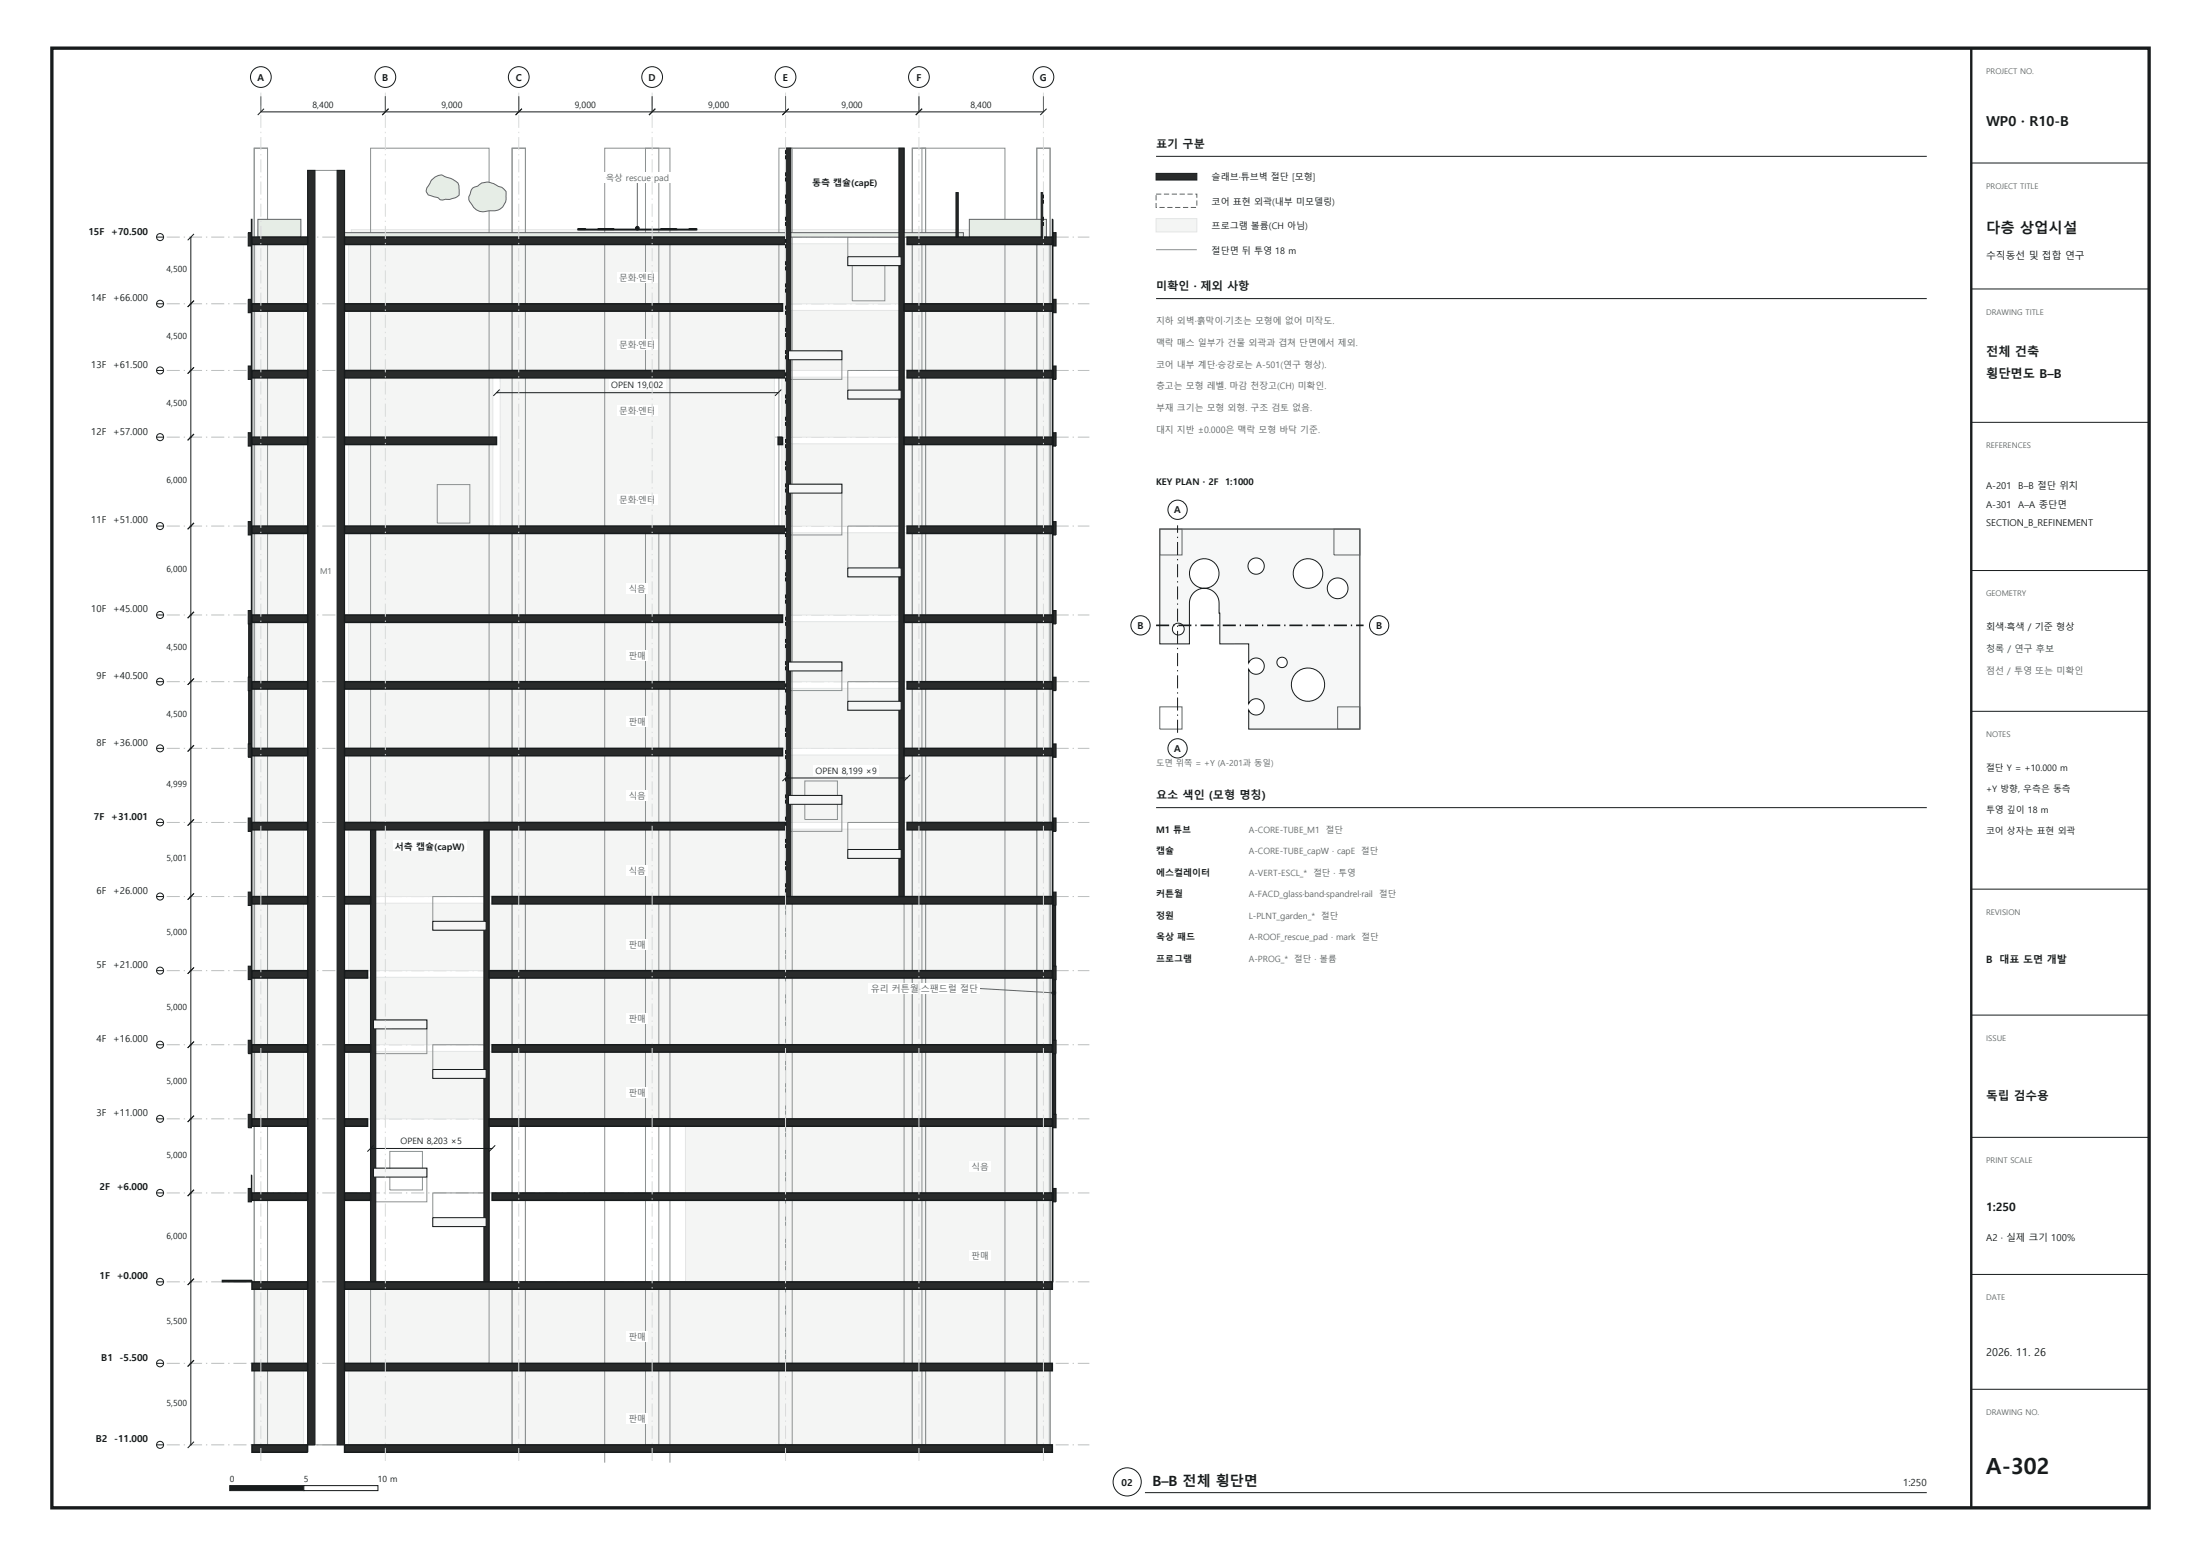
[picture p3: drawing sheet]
<svg xmlns="http://www.w3.org/2000/svg" width="594mm" height="420mm" viewBox="0 0 594 420" stroke-linecap="round" stroke-linejoin="round" font-family="sans-serif">
<path d="M14 13h566v394h-566z" fill="none" stroke="#171b1c" stroke-width=".9" stroke-linecap="butt"/>
<path d="M532 13v394" fill="none" stroke="#171b1c" stroke-width=".64" stroke-linecap="butt"/>
<g fill="none" stroke="#171b1c" stroke-width=".27">
<path d="M532 44h48M42.3 64h1.8M532 78h48M42.3 100h1.8M42.3 82h1.8M42.3 118h1.8M532 114h48M42.3 142h1.8M532 154h48M42.3 166h1.8M42.3 184h1.8M532 192h48"/>
<path d="M42.3 202h1.8M42.3 222h1.8M532 240h48M42.3 242h1.8M42.3 262h1.8M532 274h48M42.3 282h1.8M42.3 302h1.8M532 307h48M42.3 322h1.8M42.3 346h1.8M532 344h48"/>
<path d="M42.3 368h1.8M51.5 368v22M52.4 367.1l-1.8 1.7M532 375h48M42.3 390h1.8M52.4 389.1l-1.8 1.7"/>
<circle cx="43.2" cy="64" r=".95"/>
<circle cx="43.2" cy="82" r=".95"/>
<circle cx="43.2" cy="100" r=".95"/>
<circle cx="43.2" cy="118" r=".95"/>
<circle cx="43.2" cy="142" r=".95"/>
<circle cx="43.2" cy="166" r=".95"/>
<circle cx="43.2" cy="184" r=".95"/>
<circle cx="43.2" cy="202" r=".95"/>
<circle cx="43.2" cy="222" r=".95"/>
<circle cx="43.2" cy="242" r=".95"/>
<circle cx="43.2" cy="262" r=".95"/>
<circle cx="43.2" cy="282" r=".95"/>
<circle cx="43.2" cy="302" r=".95"/>
<circle cx="43.2" cy="322" r=".95"/>
<circle cx="43.2" cy="346" r=".95"/>
<circle cx="43.2" cy="368" r=".95"/>
<circle cx="43.2" cy="390" r=".95"/>
</g>
<g fill="none" stroke="#babfbf" stroke-width=".27" stroke-dasharray="3.5 1.1 .4 1.1" stroke-linecap="butt">
<path d="M45 64h249M45 100h249M45 82h249M45 118h249M45 142h249M45 166h249M45 184h249M45 202h249M45 222h249M45 242h249M45 262h249M45 282h249"/>
<path d="M45 302h249M45 322h249M45 346h249M45 368h249M45 390h249"/>
</g>
<path d="M51.5 368h.1M51.5 390h.1" fill="none" stroke="#5e6366" stroke-width=".27"/>
<path d="M44.4 377.2h6.7v2.7h-6.7z" fill="#fff"/>
<path d="M51.5 346h.1M51.5 368h.1" fill="none" stroke="#5e6366" stroke-width=".27"/>
<path d="M51.5 346v22M52.4 345.1l-1.8 1.7M52.4 367.1l-1.8 1.7" fill="none" stroke="#171b1c" stroke-width=".27"/>
<path d="M44.4 355.2h6.7v2.7h-6.7z" fill="#fff"/>
<path d="M51.5 322h.1M51.5 346h.1" fill="none" stroke="#5e6366" stroke-width=".27"/>
<path d="M51.5 322v24M52.4 321.1l-1.8 1.7M52.4 345.1l-1.8 1.7" fill="none" stroke="#171b1c" stroke-width=".27"/>
<path d="M44.4 332.2h6.7v2.7h-6.7z" fill="#fff"/>
<path d="M51.5 302h.1M51.5 322h.1" fill="none" stroke="#5e6366" stroke-width=".27"/>
<path d="M51.5 302v20M52.4 301.1l-1.8 1.7M52.4 321.1l-1.8 1.7" fill="none" stroke="#171b1c" stroke-width=".27"/>
<path d="M44.4 310.2h6.7v2.7h-6.7z" fill="#fff"/>
<path d="M51.5 282h.1M51.5 302h.1" fill="none" stroke="#5e6366" stroke-width=".27"/>
<path d="M51.5 282v20M52.4 281.1l-1.8 1.7M52.4 301.1l-1.8 1.7" fill="none" stroke="#171b1c" stroke-width=".27"/>
<path d="M44.4 290.2h6.7v2.7h-6.7z" fill="#fff"/>
<path d="M51.5 262h.1M51.5 282h.1" fill="none" stroke="#5e6366" stroke-width=".27"/>
<path d="M51.5 262v20M52.4 261.1l-1.8 1.7M52.4 281.1l-1.8 1.7" fill="none" stroke="#171b1c" stroke-width=".27"/>
<path d="M44.4 270.2h6.7v2.7h-6.7z" fill="#fff"/>
<path d="M51.5 242h.1M51.5 262h.1" fill="none" stroke="#5e6366" stroke-width=".27"/>
<path d="M51.5 242v20M52.4 241.1l-1.8 1.7M52.4 261.1l-1.8 1.7" fill="none" stroke="#171b1c" stroke-width=".27"/>
<path d="M44.4 250.2h6.7v2.7h-6.7z" fill="#fff"/>
<path d="M51.5 222h.1M51.5 242h.1" fill="none" stroke="#5e6366" stroke-width=".27"/>
<path d="M51.5 222v20M52.4 221.1l-1.8 1.7M52.4 241.1l-1.8 1.7" fill="none" stroke="#171b1c" stroke-width=".27"/>
<path d="M44.4 230.2h6.7v2.7h-6.7z" fill="#fff"/>
<path d="M51.5 202h.1M51.5 222h.1" fill="none" stroke="#5e6366" stroke-width=".27"/>
<path d="M51.5 202v20M52.4 201.1l-1.8 1.7M52.4 221.1l-1.8 1.7" fill="none" stroke="#171b1c" stroke-width=".27"/>
<path d="M44.4 210.2h6.7v2.7h-6.7z" fill="#fff"/>
<path d="M51.5 184h.1M51.5 202h.1" fill="none" stroke="#5e6366" stroke-width=".27"/>
<path d="M51.5 184v18M52.4 183.1l-1.8 1.7M52.4 201.1l-1.8 1.7" fill="none" stroke="#171b1c" stroke-width=".27"/>
<path d="M44.4 191.2h6.7v2.7h-6.7z" fill="#fff"/>
<path d="M51.5 166h.1M51.5 184h.1" fill="none" stroke="#5e6366" stroke-width=".27"/>
<path d="M51.5 166v18M52.4 165.1l-1.8 1.7M52.4 183.1l-1.8 1.7" fill="none" stroke="#171b1c" stroke-width=".27"/>
<path d="M44.4 173.2h6.7v2.7h-6.7z" fill="#fff"/>
<path d="M51.5 142h.1M51.5 166h.1" fill="none" stroke="#5e6366" stroke-width=".27"/>
<path d="M51.5 142v24M52.4 141.1l-1.8 1.7M52.4 165.1l-1.8 1.7" fill="none" stroke="#171b1c" stroke-width=".27"/>
<path d="M44.4 152.2h6.7v2.7h-6.7z" fill="#fff"/>
<path d="M51.5 118h.1M51.5 142h.1" fill="none" stroke="#5e6366" stroke-width=".27"/>
<path d="M51.5 118v24M52.4 117.1l-1.8 1.7M52.4 141.1l-1.8 1.7" fill="none" stroke="#171b1c" stroke-width=".27"/>
<path d="M44.4 128.2h6.7v2.7h-6.7z" fill="#fff"/>
<path d="M51.5 100h.1M51.5 118h.1" fill="none" stroke="#5e6366" stroke-width=".27"/>
<path d="M51.5 100v18M52.4 99.1l-1.8 1.7M52.4 117.1l-1.8 1.7" fill="none" stroke="#171b1c" stroke-width=".27"/>
<path d="M44.4 107.2h6.7v2.7h-6.7z" fill="#fff"/>
<path d="M51.5 100h.1M51.5 82h.1" fill="none" stroke="#5e6366" stroke-width=".27"/>
<path d="M51.5 82v18M52.4 99.1l-1.8 1.7M52.4 81.1l-1.8 1.7" fill="none" stroke="#171b1c" stroke-width=".27"/>
<path d="M44.4 89.2h6.7v2.7h-6.7z" fill="#fff"/>
<path d="M51.5 64h.1M51.5 82h.1" fill="none" stroke="#5e6366" stroke-width=".27"/>
<path d="M51.5 64v18M52.4 63.1l-1.8 1.7M52.4 81.1l-1.8 1.7" fill="none" stroke="#171b1c" stroke-width=".27"/>
<path d="M44.4 71.2h6.7v2.7h-6.7z" fill="#fff"/>
<g fill="#f4f5f4" stroke="#e3e6e6" stroke-width=".27">
<path d="M69 143.8h12.9v22.2h-12.9z" fill-rule="evenodd"/>
<path d="M94.1 143.8h188.9v22.2h-188.9z" fill-rule="evenodd"/>
<path d="M69 119.8h4.6v1.2h-4.6z" fill-rule="evenodd"/>
<path d="M278.4 119.8h4.6v1.2h-4.6z" fill-rule="evenodd"/>
<path d="M128.4 119.8h4.6v1.2h-4.6z" fill-rule="evenodd"/>
<path d="M211 119.8h4.6v1.2h-4.6z" fill-rule="evenodd"/>
<path d="M76.7 119.8h5.2v1.2h-5.2z" fill-rule="evenodd"/>
<path d="M94.1 119.8h5.2v1.2h-5.2z" fill-rule="evenodd"/>
<path d="M135 101.8h4.6v1.2h-4.6z" fill-rule="evenodd"/>
<path d="M204.4 101.8h4.6v1.2h-4.6z" fill-rule="evenodd"/>
<path d="M69 119.8h12.9v22.2h-12.9z" fill-rule="evenodd"/>
<path d="M94.1 119.8h38.9v22.2h-38.9z" fill-rule="evenodd"/>
<path d="M211 119.8h72v22.2h-72z" fill-rule="evenodd"/>
<path d="M135 101.8h74v40.2h-74z" fill-rule="evenodd"/>
<path d="M69 101.8h12.9v16.2h-12.9z" fill-rule="evenodd"/>
<path d="M94.1 101.8h38.9v16.2h-38.9z" fill-rule="evenodd"/>
<path d="M211 101.8h72v16.2h-72z" fill-rule="evenodd"/>
<path d="M69 83.8h12.9v16.2h-12.9z" fill-rule="evenodd"/>
<path d="M94.1 83.8h188.9v16.2h-188.9z" fill-rule="evenodd"/>
<path d="M69 65.8h12.9v16.2h-12.9z" fill-rule="evenodd"/>
<path d="M94.1 65.8h188.9v16.2h-188.9z" fill-rule="evenodd"/>
<path d="M69.6 62h11.6v2h-11.6z" fill-rule="evenodd"/>
<path d="M94.8 62h187.6v2h-187.6z" fill-rule="evenodd"/>
<path d="M185 323.8h98v22.2h-98z" fill-rule="evenodd"/>
<path d="M185 303.8h98v18.2h-98z" fill-rule="evenodd"/>
<path d="M69 283.8h12.9v18.2h-12.9z" fill-rule="evenodd"/>
<path d="M94.1 283.8h188.9v18.2h-188.9z" fill-rule="evenodd"/>
<path d="M69 263.8h12.9v18.2h-12.9z" fill-rule="evenodd"/>
<path d="M94.1 263.8h188.9v18.2h-188.9z" fill-rule="evenodd"/>
<path d="M69 243.8h12.9v18.2h-12.9z" fill-rule="evenodd"/>
<path d="M94.1 243.8h188.9v18.2h-188.9z" fill-rule="evenodd"/>
<path d="M69 223.8h12.9v18.2h-12.9z" fill-rule="evenodd"/>
<path d="M94.1 223.8h188.9v18.2h-188.9z" fill-rule="evenodd"/>
<path d="M69 203.8h12.9v18.2h-12.9z" fill-rule="evenodd"/>
<path d="M94.1 203.8h188.9v18.2h-188.9z" fill-rule="evenodd"/>
<path d="M69 185.8h12.9v16.2h-12.9z" fill-rule="evenodd"/>
<path d="M94.1 185.8h188.9v16.2h-188.9z" fill-rule="evenodd"/>
<path d="M69 167.8h12.9v16.2h-12.9z" fill-rule="evenodd"/>
<path d="M94.1 167.8h188.9v16.2h-188.9z" fill-rule="evenodd"/>
<path d="M69 347.8h12.9v20.2h-12.9z" fill-rule="evenodd"/>
<path d="M94.1 347.8h188.9v20.2h-188.9z" fill-rule="evenodd"/>
<path d="M69 369.8h12.9v20.2h-12.9z" fill-rule="evenodd"/>
<path d="M94.1 369.8h188.9v20.2h-188.9z" fill-rule="evenodd"/>
</g>
<g fill="none" stroke="#8c9191" stroke-width=".27">
<path d="M68.6 40h3.6v350h-3.6zM83 46h10v344h-10zM100 40h32v328h-32zM138.2 40h3.6v60h-3.6zM138.2 40h3.6v350h-3.6zM174.2 40h3.6v60h-3.6zM210.2 40h3.6v350h-3.6zM212 40h32v202h-32zM212 40h32v328h-32zM246.2 40h3.6v350h-3.6zM248.8 40h22.4v350h-22.4zM279.8 40h3.6v350h-3.6z"/>
<path d="M228.8 64h14.4v7.7h-14.4zM230 70.8h8.8v10.4h-8.8zM212.8 94.7h14.4v7.7h-14.4zM228.8 100h14.4v7.7h-14.4zM118 130.8h8.8v10.4h-8.8zM212.8 130.7h14.4v13.7h-14.4zM138.2 144h3.6v246h-3.6zM174.2 144h3.6v246h-3.6zM228.8 142h14.4v13.7h-14.4zM212.8 178.7h14.4v7.7h-14.4zM228.8 184h14.4v7.7h-14.4zM212.8 214.7h14.4v9.7h-14.4z"/>
<path d="M217.2 210.8h8.8v10.4h-8.8zM100 222h32v124h-32zM228.8 222h14.4v9.7h-14.4zM116.8 242h14.4v9.1h-14.4zM100.8 275.3h14.4v9.1h-14.4zM116.8 282h14.4v9.1h-14.4zM100.8 315.3h14.4v9.1h-14.4zM105.2 310.8h8.8v10.4h-8.8zM116.8 322h14.4v9.1h-14.4zM163.2 394.8v-354.8h17.6v354.8"/>
</g>
<g fill="#e6ede6" stroke="#5e6366" stroke-width=".27">
<path d="M116.5 48.6l.3-.3a2.7 2.7 0 0 1 3.8-.4 5.7 5.7 0 0 1 3 1.5l.3 .7v2.3a3.3 3.3 0 0 1-2.7 1.4l-2.3 .1-.9-.6-2.4-.7-.5-.8a2.35 2.35 0 0 1 .7-1.9z" fill-rule="evenodd"/>
<path d="M127.6 50.7a4.5 4.5 0 0 0 2.4-1.3 4.9 4.9 0 0 1 4.5 .9l.7 .2a2.04 2.04 0 0 1 1.4 2.7 3.5 3.5 0 0 1-4.3 3.7h-.4a3.5 3.5 0 0 1-4.5-1.6 2.31 2.31 0 0 1-.4-3.2l.2-.9z" fill-rule="evenodd"/>
<path d="M69.6 59.2h11.6v4.8h-11.6z" fill-rule="evenodd"/>
<path d="M261.6 59.2h20.8v4.8h-20.8z" fill-rule="evenodd"/>
<path d="M92.9 62.8h167.1v1.2h-167.1z" fill-rule="evenodd"/>
</g>
<path d="M60 345.6h8v.4h-8z" fill-rule="evenodd" fill="#292b2b" stroke="#171b1c" stroke-width=".35"/>
<g fill="#292b2b" stroke="#171b1c" stroke-width=".3">
<path d="M83 46h2v344h-2z" fill-rule="evenodd"/>
<path d="M91 46h2v344h-2z" fill-rule="evenodd"/>
<path d="M212 40h1.4v202h-1.4z" fill-rule="evenodd"/>
<path d="M242.6 40h1.4v202h-1.4z" fill-rule="evenodd"/>
<path d="M100 222h1.4v124h-1.4z" fill-rule="evenodd"/>
<path d="M130.6 222h1.4v124h-1.4z" fill-rule="evenodd"/>
</g>
<g fill="#f6f7f7" stroke="#171b1c" stroke-width=".27">
<path d="M228.8 153.3h14.4v2.4h-14.4z" fill-rule="evenodd"/>
<path d="M212.8 130.7h14.4v2.4h-14.4z" fill-rule="evenodd"/>
<path d="M228.8 105.3h14.4v2.4h-14.4z" fill-rule="evenodd"/>
<path d="M212.8 94.7h14.4v2.4h-14.4z" fill-rule="evenodd"/>
<path d="M228.8 69.3h14.4v2.4h-14.4z" fill-rule="evenodd"/>
<path d="M116.8 328.7h14.4v2.4h-14.4z" fill-rule="evenodd"/>
<path d="M100.8 315.3h14.4v2.4h-14.4z" fill-rule="evenodd"/>
<path d="M116.8 288.7h14.4v2.4h-14.4z" fill-rule="evenodd"/>
<path d="M100.8 275.3h14.4v2.4h-14.4z" fill-rule="evenodd"/>
<path d="M116.8 248.7h14.4v2.4h-14.4z" fill-rule="evenodd"/>
<path d="M228.8 229.3h14.4v2.4h-14.4z" fill-rule="evenodd"/>
<path d="M212.8 214.7h14.4v2.4h-14.4z" fill-rule="evenodd"/>
<path d="M228.8 189.3h14.4v2.4h-14.4z" fill-rule="evenodd"/>
<path d="M212.8 178.7h14.4v2.4h-14.4z" fill-rule="evenodd"/>
</g>
<g fill="#292b2b" stroke="#171b1c" stroke-width=".3">
<path d="M67 320.8h.8v3.6h-.8z" fill-rule="evenodd"/>
<path d="M67 240.8h.8v3.6h-.8z" fill-rule="evenodd"/>
<path d="M67 220.8h.8v3.6h-.8z" fill-rule="evenodd"/>
<path d="M67 164.8h.8v3.6h-.8z" fill-rule="evenodd"/>
<path d="M67 140.8h.8v3.6h-.8z" fill-rule="evenodd"/>
<path d="M67 116.8h.8v3.6h-.8z" fill-rule="evenodd"/>
<path d="M67 98.8h.8v3.6h-.8z" fill-rule="evenodd"/>
<path d="M67 80.8h.8v3.6h-.8z" fill-rule="evenodd"/>
<path d="M67 62.8h.8v3.6h-.8z" fill-rule="evenodd"/>
<path d="M284.2 320.8h.8v3.6h-.8z" fill-rule="evenodd"/>
<path d="M284.2 240.8h.8v3.6h-.8z" fill-rule="evenodd"/>
<path d="M284.2 220.8h.8v3.6h-.8z" fill-rule="evenodd"/>
<path d="M284.2 164.8h.8v3.6h-.8z" fill-rule="evenodd"/>
<path d="M284.2 140.8h.8v3.6h-.8z" fill-rule="evenodd"/>
<path d="M284.2 116.8h.8v3.6h-.8z" fill-rule="evenodd"/>
<path d="M284.2 98.8h.8v3.6h-.8z" fill-rule="evenodd"/>
<path d="M284.2 80.8h.8v3.6h-.8z" fill-rule="evenodd"/>
<path d="M284.2 62.8h.8v3.6h-.8z" fill-rule="evenodd"/>
<path d="M258 52h.6v12h-.6z" fill-rule="evenodd"/>
<path d="M281 52h.6v12h-.6z" fill-rule="evenodd"/>
<path d="M67.8 64h.2v238h-.2z" fill-rule="evenodd"/>
<path d="M284 64h.2v282h-.2z" fill-rule="evenodd"/>
<path d="M284.2 284.4h.7v16.4h-.7z" fill-rule="evenodd"/>
<path d="M284.2 264.4h.7v16.4h-.7z" fill-rule="evenodd"/>
<path d="M284.2 244.4h.7v16.4h-.7z" fill-rule="evenodd"/>
<path d="M67.1 186.4h.7v14.4h-.7z" fill-rule="evenodd"/>
<path d="M67.1 168.4h.7v14.4h-.7z" fill-rule="evenodd"/>
<path d="M67.8 317.2l.1 4.8z" fill-rule="evenodd"/>
<path d="M67.8 59.2h.2v4.8h-.2z" fill-rule="evenodd"/>
<path d="M284 59.2h.2v4.8h-.2z" fill-rule="evenodd"/>
<path d="M67 300.8h.8v3.6h-.8z" fill-rule="evenodd"/>
<path d="M284.2 300.8h.8v3.6h-.8z" fill-rule="evenodd"/>
<path d="M67 280.8h.8v3.6h-.8z" fill-rule="evenodd"/>
<path d="M284.2 280.8h.8v3.6h-.8z" fill-rule="evenodd"/>
<path d="M67 260.8h.8v3.6h-.8z" fill-rule="evenodd"/>
<path d="M284.2 260.8h.8v3.6h-.8z" fill-rule="evenodd"/>
<path d="M67 200.8h.8v3.6h-.8z" fill-rule="evenodd"/>
<path d="M284.2 200.8h.8v3.6h-.8z" fill-rule="evenodd"/>
<path d="M67 182.8h.8v3.6h-.8z" fill-rule="evenodd"/>
<path d="M284.2 182.8h.8v3.6h-.8z" fill-rule="evenodd"/>
</g>
<g fill="#292b2b" stroke="#171b1c" stroke-width=".4">
<path d="M68 166h15v2h-15z" fill-rule="evenodd"/>
<path d="M93 166h118.2v2h-118.2z" fill-rule="evenodd"/>
<path d="M244 166h40v2h-40z" fill-rule="evenodd"/>
<path d="M68 142h15v2h-15z" fill-rule="evenodd"/>
<path d="M93 142h119v2h-119z" fill-rule="evenodd"/>
<path d="M244.8 142h39.2v2h-39.2z" fill-rule="evenodd"/>
<path d="M68 118h15v2h-15z" fill-rule="evenodd"/>
<path d="M93 118h41v2h-41z" fill-rule="evenodd"/>
<path d="M210 118h1.2v2h-1.2z" fill-rule="evenodd"/>
<path d="M244 118h40v2h-40z" fill-rule="evenodd"/>
<path d="M68 100h15v2h-15z" fill-rule="evenodd"/>
<path d="M93 100h119v2h-119z" fill-rule="evenodd"/>
<path d="M244.8 100h39.2v2h-39.2z" fill-rule="evenodd"/>
<path d="M68 82h15v2h-15z" fill-rule="evenodd"/>
<path d="M93 82h118.2v2h-118.2z" fill-rule="evenodd"/>
<path d="M244 82h40v2h-40z" fill-rule="evenodd"/>
<path d="M68 64h15v2h-15z" fill-rule="evenodd"/>
<path d="M93 64h119v2h-119z" fill-rule="evenodd"/>
<path d="M244.8 64h39.2v2h-39.2z" fill-rule="evenodd"/>
<path d="M68 346h15v2h-15z" fill-rule="evenodd"/>
<path d="M93 346h191v2h-191z" fill-rule="evenodd"/>
<path d="M68 322h15v2h-15z" fill-rule="evenodd"/>
<path d="M93 322h7v2h-7z" fill-rule="evenodd"/>
<path d="M132.8 322h151.2v2h-151.2z" fill-rule="evenodd"/>
<path d="M68 302h15v2h-15z" fill-rule="evenodd"/>
<path d="M93 302h6.2v2h-6.2z" fill-rule="evenodd"/>
<path d="M132 302h152v2h-152z" fill-rule="evenodd"/>
<path d="M68 282h15v2h-15z" fill-rule="evenodd"/>
<path d="M93 282h7v2h-7z" fill-rule="evenodd"/>
<path d="M132.8 282h151.2v2h-151.2z" fill-rule="evenodd"/>
<path d="M68 262h15v2h-15z" fill-rule="evenodd"/>
<path d="M93 262h6.2v2h-6.2z" fill-rule="evenodd"/>
<path d="M132 262h152v2h-152z" fill-rule="evenodd"/>
<path d="M68 242h15v2h-15z" fill-rule="evenodd"/>
<path d="M93 242h7v2h-7z" fill-rule="evenodd"/>
<path d="M132.8 242h151.2v2h-151.2z" fill-rule="evenodd"/>
<path d="M68 222h15v2h-15z" fill-rule="evenodd"/>
<path d="M93 222h119v2h-119z" fill-rule="evenodd"/>
<path d="M244.8 222h39.2v2h-39.2z" fill-rule="evenodd"/>
<path d="M68 202h15v2h-15z" fill-rule="evenodd"/>
<path d="M93 202h118.2v2h-118.2z" fill-rule="evenodd"/>
<path d="M244 202h40v2h-40z" fill-rule="evenodd"/>
<path d="M68 184h15v2h-15z" fill-rule="evenodd"/>
<path d="M93 184h119v2h-119z" fill-rule="evenodd"/>
<path d="M244.8 184h39.2v2h-39.2z" fill-rule="evenodd"/>
<path d="M68 368h15v2h-15z" fill-rule="evenodd"/>
<path d="M93 368h191v2h-191z" fill-rule="evenodd"/>
<path d="M68 390h15v2h-15z" fill-rule="evenodd"/>
<path d="M93 390h191v2h-191z" fill-rule="evenodd"/>
<path d="M156 61.8l2 .1z" fill-rule="evenodd"/>
<path d="M186 61.8l2 .1z" fill-rule="evenodd"/>
<path d="M161.4 61.8l4.2 .1z" fill-rule="evenodd"/>
<path d="M178.4 61.8l4.2 .1z" fill-rule="evenodd"/>
<path d="M156 61.9l32 .1z" fill-rule="evenodd"/>
</g>
<g fill="#fff">
<path d="M169.1 157.5h5.8v2.7h-5.8z"/>
<path d="M166.5 133.5h11v2.7h-11z"/>
<path d="M166.5 109.5h11v2.7h-11z"/>
<path d="M166.5 91.5h11v2.7h-11z"/>
<path d="M166.5 73.5h11v2.7h-11z"/>
<path d="M261.6 337.5h5.8v2.7h-5.8z"/>
<path d="M261.6 313.5h5.8v2.7h-5.8z"/>
<path d="M169.1 293.5h5.8v2.7h-5.8z"/>
<path d="M169.1 273.5h5.8v2.7h-5.8z"/>
<path d="M169.1 253.5h5.8v2.7h-5.8z"/>
<path d="M169.1 233.5h5.8v2.7h-5.8z"/>
<path d="M169.1 213.5h5.8v2.7h-5.8z"/>
<path d="M169.1 193.5h5.8v2.7h-5.8z"/>
<path d="M169.1 175.5h5.8v2.7h-5.8z"/>
<path d="M169.1 359.5h5.8v2.7h-5.8z"/>
<path d="M169.1 381.5h5.8v2.7h-5.8z"/>
</g>
<path d="M100 310h.1M132.8 310h.1" fill="none" stroke="#5e6366" stroke-width=".27"/>
<path d="M100 310h32.8M100.8 309.1l-1.7 1.7M133.7 309.1l-1.7 1.7" fill="none" stroke="#171b1c" stroke-width=".27"/>
<path d="M107.6 306.5h17.6v2.8h-17.6z" fill="#fff"/>
<path d="M212 210h.1M244.8 210h.1" fill="none" stroke="#5e6366" stroke-width=".27"/>
<path d="M212 210h32.8M212.9 209.1l-1.7 1.7M245.6 209.1l-1.6 1.7" fill="none" stroke="#171b1c" stroke-width=".27"/>
<path d="M219.6 206.5h17.6v2.8h-17.6z" fill="#fff"/>
<path d="M134 106h.1M210 106h.1" fill="none" stroke="#5e6366" stroke-width=".27"/>
<path d="M134 106h76M134.8 105.1l-1.7 1.7M210.9 105.1l-1.7 1.7" fill="none" stroke="#171b1c" stroke-width=".27"/>
<g fill="#fff">
<path d="M164.4 102.5h15.2v2.8h-15.2z"/>
<path d="M85.8 152.7h4.4v2.6h-4.4z"/>
<path d="M106 226.9h20v2.8h-20z"/>
<path d="M218.6 47.7h18.8v2.8h-18.8z"/>
</g>
<path d="M264 266.8l20.4 1.2" fill="none" stroke="#5e6366" stroke-width=".27"/>
<circle cx="284.4" cy="268" r=".5" fill="#171b1c" stroke="#171b1c" stroke-width=".27"/>
<path d="M234.4 265.3h30.2v2.8h-30.2z" fill="#fff"/>
<path d="M172 48v13.6" fill="none" stroke="#5e6366" stroke-width=".27"/>
<circle cx="172" cy="61.6" r=".5" fill="#171b1c" stroke="#171b1c" stroke-width=".27"/>
<path d="M162.9 46.6h18.2v2.7h-18.2z" fill="#fff"/>
<path d="M70.4 25v369.4" fill="none" stroke="#d9dbdb" stroke-width=".27" stroke-dasharray="3.5 1.1 .4 1.1" stroke-linecap="butt"/>
<circle cx="70.4" cy="20.8" r="2.8" fill="#fff" stroke="#171b1c" stroke-width=".27"/>
<path d="M104 25v369.4" fill="none" stroke="#d9dbdb" stroke-width=".27" stroke-dasharray="3.5 1.1 .4 1.1" stroke-linecap="butt"/>
<circle cx="104" cy="20.8" r="2.8" fill="#fff" stroke="#171b1c" stroke-width=".27"/>
<path d="M140 25v369.4" fill="none" stroke="#d9dbdb" stroke-width=".27" stroke-dasharray="3.5 1.1 .4 1.1" stroke-linecap="butt"/>
<circle cx="140" cy="20.8" r="2.8" fill="#fff" stroke="#171b1c" stroke-width=".27"/>
<path d="M176 25v369.4" fill="none" stroke="#d9dbdb" stroke-width=".27" stroke-dasharray="3.5 1.1 .4 1.1" stroke-linecap="butt"/>
<circle cx="176" cy="20.8" r="2.8" fill="#fff" stroke="#171b1c" stroke-width=".27"/>
<path d="M212 25v369.4" fill="none" stroke="#d9dbdb" stroke-width=".27" stroke-dasharray="3.5 1.1 .4 1.1" stroke-linecap="butt"/>
<circle cx="212" cy="20.8" r="2.8" fill="#fff" stroke="#171b1c" stroke-width=".27"/>
<path d="M248 25v369.4" fill="none" stroke="#d9dbdb" stroke-width=".27" stroke-dasharray="3.5 1.1 .4 1.1" stroke-linecap="butt"/>
<circle cx="248" cy="20.8" r="2.8" fill="#fff" stroke="#171b1c" stroke-width=".27"/>
<path d="M281.6 25v369.4" fill="none" stroke="#d9dbdb" stroke-width=".27" stroke-dasharray="3.5 1.1 .4 1.1" stroke-linecap="butt"/>
<circle cx="281.6" cy="20.8" r="2.8" fill="#fff" stroke="#171b1c" stroke-width=".27"/>
<path d="M70.4 26v4.2M104 26v4.2" fill="none" stroke="#5e6366" stroke-width=".27"/>
<path d="M70.4 30.2h33.6M71.3 29.4l-1.7 1.6M104.8 29.4l-1.6 1.6" fill="none" stroke="#171b1c" stroke-width=".27"/>
<path d="M83.8 26.7h6.8v2.8h-6.8z" fill="#fff"/>
<path d="M104 26v4.2M140 26v4.2" fill="none" stroke="#5e6366" stroke-width=".27"/>
<path d="M104 30.2h36M104.8 29.4l-1.6 1.6M140.9 29.4l-1.7 1.6" fill="none" stroke="#171b1c" stroke-width=".27"/>
<path d="M118.6 26.7h6.8v2.8h-6.8z" fill="#fff"/>
<path d="M140 26v4.2M176 26v4.2" fill="none" stroke="#5e6366" stroke-width=".27"/>
<path d="M140 30.2h36M140.9 29.4l-1.7 1.6M176.9 29.4l-1.7 1.6" fill="none" stroke="#171b1c" stroke-width=".27"/>
<path d="M154.6 26.7h6.8v2.8h-6.8z" fill="#fff"/>
<path d="M176 26v4.2M212 26v4.2" fill="none" stroke="#5e6366" stroke-width=".27"/>
<path d="M176 30.2h36M176.9 29.4l-1.7 1.6M212.8 29.4l-1.6 1.6" fill="none" stroke="#171b1c" stroke-width=".27"/>
<path d="M190.6 26.7h6.8v2.8h-6.8z" fill="#fff"/>
<path d="M212 26v4.2M248 26v4.2" fill="none" stroke="#5e6366" stroke-width=".27"/>
<path d="M212 30.2h36M212.8 29.4l-1.6 1.6M248.8 29.4l-1.6 1.6" fill="none" stroke="#171b1c" stroke-width=".27"/>
<path d="M226.6 26.7h6.8v2.8h-6.8z" fill="#fff"/>
<path d="M248 26v4.2M281.6 26v4.2" fill="none" stroke="#5e6366" stroke-width=".27"/>
<path d="M248 30.2h33.6M248.8 29.4l-1.6 1.6M282.5 29.4l-1.7 1.6" fill="none" stroke="#171b1c" stroke-width=".27"/>
<path d="M261.4 26.7h6.8v2.8h-6.8z" fill="#fff"/>
<path d="M312 42.2h208" fill="none" stroke="#171b1c" stroke-width=".27"/>
<path d="M312 46.8h11v1.8h-11z" fill="#292b2b" stroke="#171b1c" stroke-width=".27"/>
<path d="M312 52.4h11v3.6h-11v-3.6" fill="none" stroke="#5e6366" stroke-width=".27" stroke-dasharray="1.4 .7" stroke-linecap="butt"/>
<path d="M312 59h11v3.6h-11z" fill="#f4f5f4" stroke="#e3e6e6" stroke-width=".27"/>
<path d="M312 67.4h11" fill="none" stroke="#8c9191" stroke-width=".27"/>
<path d="M312 80.6h208" fill="none" stroke="#171b1c" stroke-width=".27"/>
<path d="M313 142.8h54v54h-30v-5.1a2.2 2.2 0 0 0 3.4 .8 2.2 2.2 0 0 0 0-3.4 2.2 2.2 0 0 0-3.4 .8v-9.2a2.2 2.2 0 0 0 3.4 .8 2.2 2.2 0 0 0 0-3.4 2.2 2.2 0 0 0-3.4 .8v-5.1h-7.8v-8.3h-.2v-2.7a4 4 0 0 0-4-4 4 4 0 0 0-4 4v11h-8zM348.5 184.8a4.5 4.5 0 0 0 9 0 4.5 4.5 0 0 0-9 0zM349 154.8a4 4 0 0 0 8 0 4 4 0 0 0-8 0zM321 154.8a4 4 0 0 0 8 0 4 4 0 0 0-8 0zM344.6 178.8a1.4 1.4 0 0 0 2.8 0 1.4 1.4 0 0 0-2.8 0zM316.4 169.8a1.6 1.6 0 0 0 3.2 0 1.6 1.6 0 0 0-3.2 0zM358.2 158.8a2.8 2.8 0 0 0 5.6 0 2.8 2.8 0 0 0-5.6 0zM336.8 152.8a2.2 2.2 0 0 0 4.4 0 2.2 2.2 0 0 0-4.4 0z" fill-rule="evenodd" fill="#f6f7f7" stroke="#171b1c" stroke-width=".27"/>
<path d="M313 142.8h6v7h-6zM360 142.8h7v7h-7zM313 190.8h6v6h-6zM361 190.8h6v6h-6z" fill="none" stroke="#5e6366" stroke-width=".27"/>
<path d="M317.8 197.8v-56" fill="none" stroke="#171b1c" stroke-width=".27" stroke-dasharray="3.5 1.1 .4 1.1" stroke-linecap="butt"/>
<g fill="#fff" stroke="#171b1c" stroke-width=".27">
<circle cx="317.8" cy="202" r="2.6"/>
<circle cx="317.8" cy="137.6" r="2.6"/>
</g>
<path d="M312 168.8h56" fill="none" stroke="#171b1c" stroke-width=".45" stroke-dasharray="3.5 1.1 .4 1.1" stroke-linecap="butt"/>
<g fill="#fff" stroke="#171b1c" stroke-width=".27">
<circle cx="307.8" cy="168.8" r="2.6"/>
<circle cx="372.2" cy="168.8" r="2.6"/>
</g>
<path d="M312 218h208" fill="none" stroke="#171b1c" stroke-width=".27"/>
<circle cx="304.2" cy="400" r="3.8" fill="#fff" stroke="#171b1c" stroke-width=".27"/>
<path d="M309 402.9h211" fill="none" stroke="#171b1c" stroke-width=".27"/>
<path d="M62 401h20v1.3h-20z" fill="#171b1c" stroke="#171b1c" stroke-width=".27"/>
<path d="M82 401h20v1.3h-20z" fill="#fff" stroke="#171b1c" stroke-width=".27"/>
<text font-size="6" fill="#171b1c" x="536" y="398">A-302</text>
<text font-size="3.9" fill="#171b1c" x="536" y="63">다층 상업시설</text>
<text font-size="3.8" fill="#171b1c" x="311" y="401">B–B 전체 횡단면</text>
<text font-size="3.7" fill="#171b1c" x="536" y="34">WP0 · R10-B</text>
<g font-size="3.3" fill="#171b1c">
<text x="536" y="96">전체 건축</text>
<text x="536" y="102">횡단면도 B–B</text>
</g>
<text font-size="3.2" fill="#171b1c" x="536" y="297">독립 검수용</text>
<text font-size="3.1" fill="#171b1c" x="536" y="327">1:250</text>
<g font-size="3" fill="#171b1c">
<text x="312" y="40">표기 구분</text>
<text x="312" y="78.4">미확인 · 제외 사항</text>
<text x="312" y="215.8">요소 색인 (모형 명칭)</text>
</g>
<text font-size="2.9" fill="#171b1c" x="536" y="366">2026. 11. 26</text>
<g font-size="2.7" fill="#171b1c">
<text x="536" y="260">B</text>
<text x="539.6" y="260">대표 도면 개발</text>
</g>
<g font-size="2.6" fill="#171b1c">
<text x="69.5" y="21.8">A</text>
<text x="103.2" y="21.8">B</text>
<text x="139.2" y="21.8">C</text>
<text x="175" y="21.8">D</text>
<text x="211.3" y="21.8">E</text>
<text x="247.3" y="21.8">F</text>
<text x="280.7" y="21.8">G</text>
<text x="23.9" y="63.3">15F</text>
<text x="30" y="63.3">+70.500</text>
<text x="536" y="70">수직동선 및 접합 연구</text>
<text x="24.6" y="81.3">14F</text>
<text x="30.5" y="81.3">+66.000</text>
<text x="24.6" y="99.3">13F</text>
<text x="30.5" y="99.3">+61.500</text>
<text x="24.6" y="117.3">12F</text>
<text x="30.5" y="117.3">+57.000</text>
<text x="24.6" y="141.3">11F</text>
<text x="30.5" y="141.3">+51.000</text>
<text x="316.9" y="138.6">A</text>
<text x="24.6" y="165.3">10F</text>
<text x="30.5" y="165.3">+45.000</text>
<text x="307" y="169.8">B</text>
<text x="371.4" y="169.8">B</text>
<text x="26" y="183.3">9F</text>
<text x="30.5" y="183.3">+40.500</text>
<text x="26" y="201.3">8F</text>
<text x="30.5" y="201.3">+36.000</text>
<text x="316.9" y="203">A</text>
<text x="25.4" y="221.3">7F</text>
<text x="30" y="221.3">+31.001</text>
<text x="26" y="241.3">6F</text>
<text x="30.5" y="241.3">+26.000</text>
<text x="26" y="261.3">5F</text>
<text x="30.5" y="261.3">+21.000</text>
<text x="26" y="281.3">4F</text>
<text x="30.5" y="281.3">+16.000</text>
<text x="26" y="301.3">3F</text>
<text x="30.5" y="301.3">+11.000</text>
<text x="26.8" y="321.3">2F</text>
<text x="31.5" y="321.3">+6.000</text>
<text x="536" y="335">A2 · 실제 크기 100%</text>
<text x="26.8" y="345.3">1F</text>
<text x="31.5" y="345.3">+0.000</text>
<text x="27.3" y="367.3">B1</text>
<text x="32.3" y="367.3">-5.500</text>
<text x="25.9" y="389.3">B2</text>
<text x="30.8" y="389.3">-11.000</text>
<text x="302.7" y="401">02</text>
<text x="513.6" y="401">1:250</text>
</g>
<g font-size="2.5" fill="#171b1c">
<text x="312" y="130.8">KEY PLAN · 2F</text>
<text x="330.6" y="130.8">1:1000</text>
<text x="536" y="132">A-201</text>
<text x="544.7" y="132">B–B 절단 위치</text>
<text x="536" y="137">A-301</text>
<text x="544.7" y="137">A–A 종단면</text>
<text x="536" y="142">SECTION_B_REFINEMENT</text>
<text x="536" y="170">회색·흑색 / 기준 형상</text>
</g>
<text font-size="2.5" fill="#245254" x="536" y="176">청록 / 연구 후보</text>
<g font-size="2.4" fill="#171b1c">
<text x="84.3" y="29">8,400</text>
<text x="119.1" y="29">9,000</text>
<text x="155.1" y="29">9,000</text>
<text x="191.1" y="29">9,000</text>
<text x="227.1" y="29">9,000</text>
<text x="261.9" y="29">8,400</text>
<text x="219.2" y="50.1">동측 캡슐(capE)</text>
<text x="327" y="48.7">슬래브·튜브벽 절단 [모형]</text>
<text x="327" y="55.3">코어 표현 외곽(내부 미모델링)</text>
<text x="327" y="61.9">프로그램 볼륨(CH 아님)</text>
<text x="327" y="68.5">절단면 뒤 투영 18 m</text>
<text x="165" y="104.8">OPEN 19,002</text>
<text x="220.1" y="208.8">OPEN 8,199 ×9</text>
<text x="536" y="208">절단 Y = +10.000 m</text>
<text x="536" y="213.7">+Y 방향, 우측은 동측</text>
<text x="536" y="219.4">투영 깊이 18 m</text>
<text x="312" y="224.8">M1 튜브</text>
<text x="536" y="225.1">코어 상자는 표현 외곽</text>
<text x="106.6" y="229.3">서측 캡슐(capW)</text>
<text x="312" y="230.6">캡슐</text>
<text x="312" y="236.4">에스컬레이터</text>
<text x="312" y="242.2">커튼월</text>
<text x="312" y="248">정원</text>
<text x="312" y="253.8">옥상 패드</text>
<text x="312" y="259.6">프로그램</text>
<text x="108.1" y="308.8">OPEN 8,203 ×5</text>
</g>
<g font-size="2.4" fill="#5e6366">
<text x="312" y="87.4">지하 외벽·흙막이·기초는 모형에 없어 미작도.</text>
<text x="312" y="93.3">맥락 매스 일부가 건물 외곽과 겹쳐 단면에서 제외.</text>
<text x="312" y="99.2">코어 내부 계단·승강로는 A-501(연구 형상).</text>
<text x="312" y="105.1">층고는 모형 레벨. 마감 천장고(CH) 미확인.</text>
<text x="312" y="111">부재 크기는 모형 외형. 구조 검토 없음.</text>
<text x="312" y="116.9">대지 지반 ±0.000은 맥락 모형 바닥 기준.</text>
<text x="536" y="182">점선 / 투영 또는 미확인</text>
<text x="235" y="267.7">유리 커튼월·스팬드럴 절단</text>
</g>
<g font-size="2.3" fill="#5e6366">
<text x="163.5" y="48.9">옥상 rescue pad</text>
<text x="167.1" y="75.8">문화·엔터</text>
<text x="167.1" y="93.8">문화·엔터</text>
<text x="167.1" y="111.8">문화·엔터</text>
<text x="167.1" y="135.8">문화·엔터</text>
<text x="169.7" y="159.8">식음</text>
<text x="169.7" y="177.8">판매</text>
<text x="169.7" y="195.8">판매</text>
<text x="312" y="206.8">도면 위쪽 = +Y (A-201과 동일)</text>
<text x="169.7" y="215.8">식음</text>
<text x="337" y="224.8">A-CORE-TUBE_M1</text>
<text x="357.8" y="224.8">절단</text>
<text x="337" y="230.6">A-CORE-TUBE_capW · capE</text>
<text x="367.4" y="230.6">절단</text>
<text x="169.7" y="235.8">식음</text>
<text x="337" y="236.4">A-VERT-ESCL_*</text>
<text x="354.4" y="236.4">절단 · 투영</text>
<text x="337" y="242.2">A-FACD_glass·band·spandrel·rail</text>
<text x="372.2" y="242.2">절단</text>
<text x="337" y="248">L-PLNT_garden_*</text>
<text x="356.6" y="248">절단</text>
<text x="169.7" y="255.8">판매</text>
<text x="337" y="253.8">A-ROOF_rescue_pad · mark</text>
<text x="367.4" y="253.8">절단</text>
<text x="337" y="259.6">A-PROG_*</text>
<text x="349.3" y="259.6">절단 · 볼륨</text>
<text x="169.7" y="275.8">판매</text>
<text x="169.7" y="295.8">판매</text>
<text x="262.2" y="315.8">식음</text>
<text x="262.2" y="339.8">판매</text>
<text x="169.7" y="361.8">판매</text>
<text x="169.7" y="383.8">판매</text>
</g>
<g font-size="2.3" fill="#171b1c">
<text x="44.9" y="73.5">4,500</text>
<text x="44.9" y="91.5">4,500</text>
<text x="44.9" y="109.5">4,500</text>
<text x="44.9" y="130.5">6,000</text>
<text x="44.9" y="154.5">6,000</text>
<text x="44.9" y="175.5">4,500</text>
<text x="44.9" y="193.5">4,500</text>
<text x="44.9" y="212.5">4,999</text>
<text x="44.9" y="232.5">5,001</text>
<text x="44.9" y="252.5">5,000</text>
<text x="44.9" y="272.5">5,000</text>
<text x="44.9" y="292.5">5,000</text>
<text x="44.9" y="312.5">5,000</text>
<text x="44.9" y="334.5">6,000</text>
<text x="44.9" y="357.5">5,500</text>
<text x="44.9" y="379.5">5,500</text>
<text x="62" y="399.9">0</text>
<text x="82" y="399.9">5</text>
<text x="102" y="399.9">10 m</text>
</g>
<text font-size="2.2" fill="#5e6366" x="86.4" y="154.9">M1</text>
<g font-size="2.1" fill="#5e6366">
<text x="536" y="20">PROJECT NO.</text>
<text x="536" y="51">PROJECT TITLE</text>
<text x="536" y="85">DRAWING TITLE</text>
<text x="536" y="121">REFERENCES</text>
<text x="536" y="161">GEOMETRY</text>
<text x="536" y="199">NOTES</text>
<text x="536" y="247">REVISION</text>
<text x="536" y="281">ISSUE</text>
<text x="536" y="314">PRINT SCALE</text>
<text x="536" y="351">DATE</text>
<text x="536" y="382">DRAWING NO.</text>
</g>
</svg>
